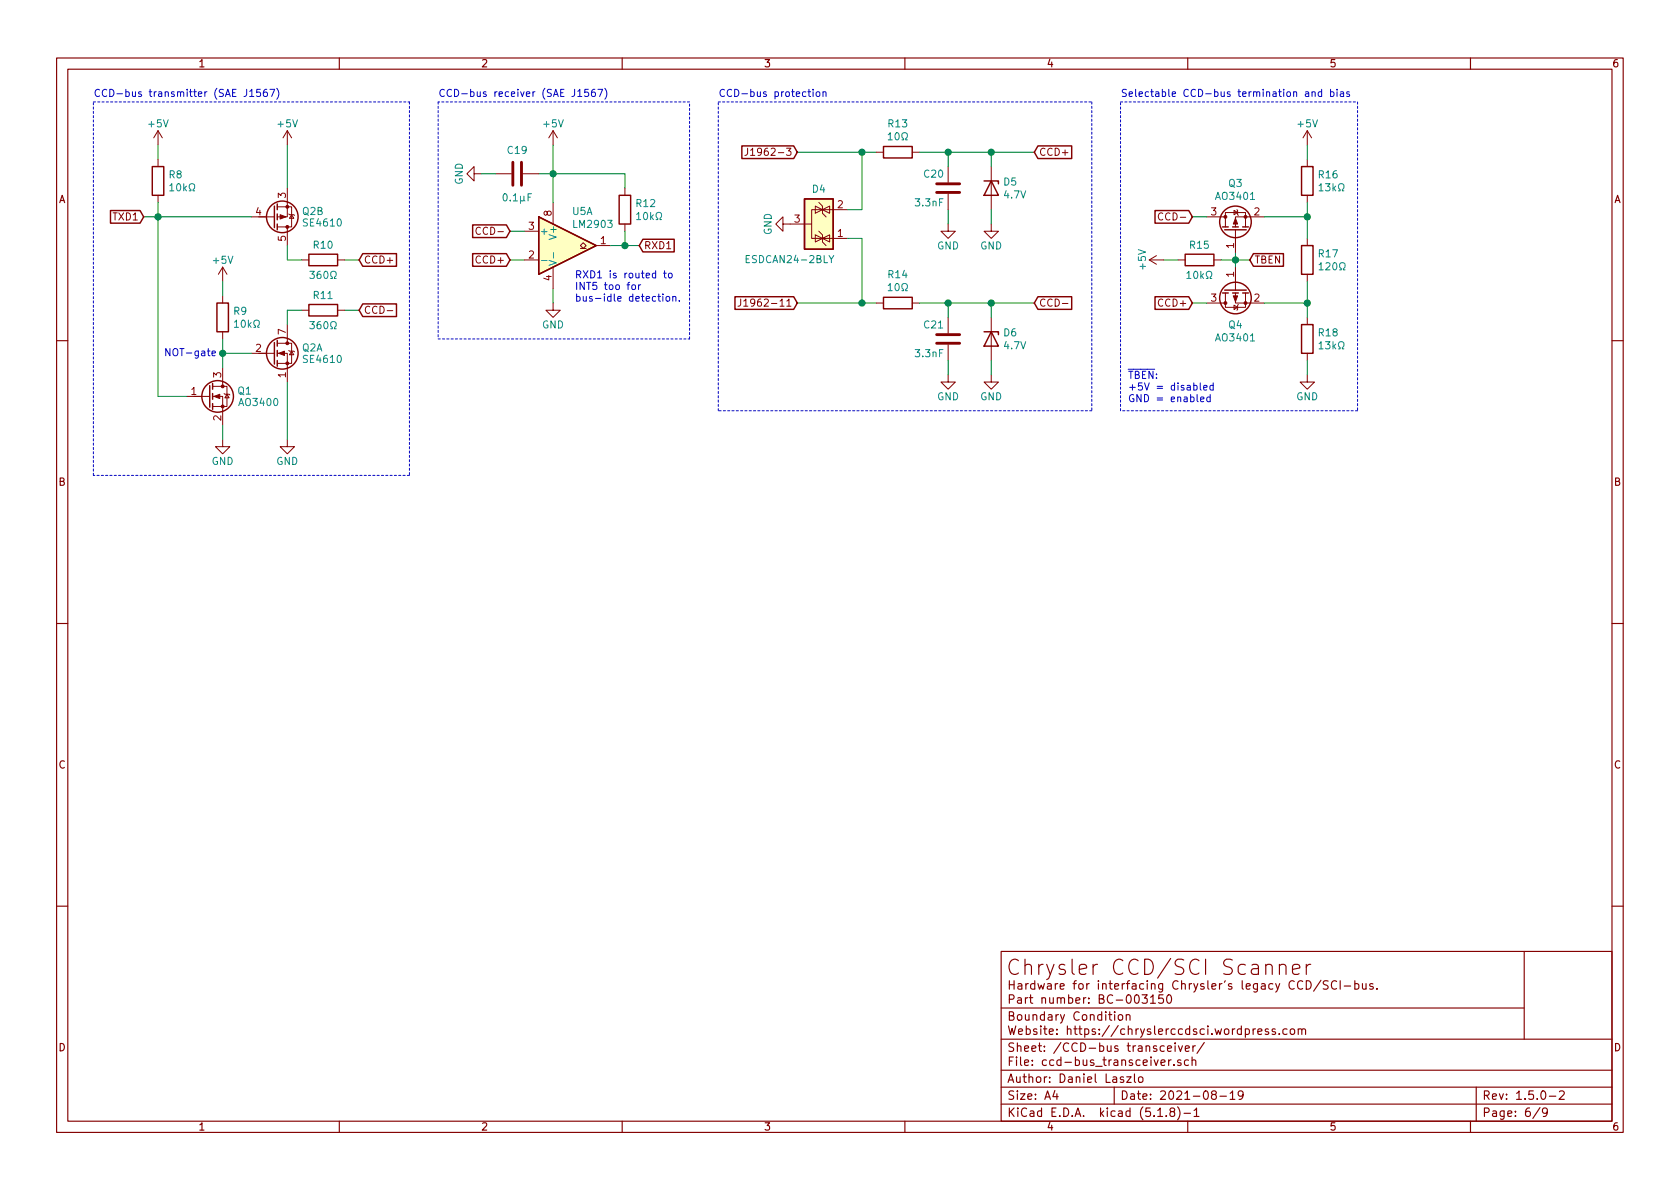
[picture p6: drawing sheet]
<svg xmlns="http://www.w3.org/2000/svg" width="297mm" height="210mm" viewBox="0 0 297 210" stroke-linecap="round" stroke-linejoin="round" font-family="sans-serif">
<g fill="none" stroke="#840000" stroke-width=".2">
<path d="M10 10.3h277v189.9h-277zM12 12.2h273v186.1h-273zM60 10.3v1.9M110 10.3v1.9M160 10.3v1.9M210 10.3v1.9M260 10.3v1.9M10 60.2h2M285 60.2h2M10 110.3h2M285 110.3h2M10 160.2h2"/>
<path d="M177 168.2h108v30.1h-108zM177 178.3h92.5M197.1 178.9v.2M197.1 179.4v1M197.8 179.5l.2-.1 .4 .1v.8l-.2 .1-.4-.1zM199.1 179.5h.1a.37 .37 0 0 1 .6 .1v.8M199.1 179.4v1M201.9 175.9h.9l-.4 .6 .4 .1v.7l-.2 .1-.7-.1M203.4 176.3l.5-.4v1.5M203.4 177.4h.9M205.6 175.9h-.7v.7l.2-.1h.5l.1 .3-.1 .5-.2 .1-.5-.1M206.4 176.1l.2-.2a.81 .81 0 0 1 .6 .6 .81 .81 0 0 1-.3 .8l-.1 .1a.79 .79 0 0 1-.4-1.3z"/>
<path d="M223.8 170.8a.66 .66 0 0 1 1.1 .1v1.4M226.2 170.8a.69 .69 0 0 1 1.2 .1v1.4M226.2 170.5v1.8M228.5 171.4l1.3-.2-.1-.5-.8-.2-.2 .2-.2 .2v1l.2 .3 .2 .1 .8-.1M231 173.4a.76 .76 0 0 1 .8 .8 .76 .76 0 0 1-.8 .7zM231 170.5v1.8M231.7 170.5a.69 .69 0 0 0-.7 .5M233.6 173.3l-1.3 2M234.8 173.5l-.5-.1-.3 .3v.3l.7 .4v.4a.62 .62 0 0 1-.7 0M236.3 173.6a.59 .59 0 0 0-.7 0 .59 .59 0 0 0-.2 .7 .56 .56 0 0 0 .3 .6 .56 .56 0 0 0 .6-.1M237 173.4v1.5M237.7 174.4h1.1"/>
<path d="M239.5 174l.5-.1 .3 .3-.1 .6-.2 .1-.5-.1M239.5 173.4v1.5M240.9 173.9l.1 .9 .3 .1 .2-.1M241.5 173.9v1M242.7 174a.37 .37 0 0 0-.5 .1v.3l.5 .1 .1 .1-.2 .3-.4-.1M243.5 174.8v.1M269.5 168.2v15.6M285 160.2h2M60 198.3v1.9M110 198.3v1.9M160 198.3v1.9M177 195.2h108"/>
<path d="M177 192.2h108M177 189.2h108M177 183.8h108M186.5 192.8l-.3 1.1h.9M186.9 193.4v1M197 192.2v3M198.7 190.5a.37 .37 0 0 0-.6 .1v.2l.6 .2v.1l-.2 .3-.4-.1M199.2 190.4h.8l-.8 1h.8M200.6 189.9v1.3l.2 .2M201.3 190.5l.3-.1 .4 .1v.8l-.2 .1-.5-.1zM204.7 196.4l.4-.5v1.5M204.7 197.4h.9"/>
<path d="M205.3 187.9l.7-.1-.1-.3-.4-.1-.2 .2 .1 .7h.5M206.2 197.3v.1M206.4 185.4l.7-.1v-.3l-.5-.1-.2 .2 .1 .7h.6M206.6 187.4v1M207.1 187.4l-.5 .3M207.1 196.6l-.2-.3 .1-.3a.48 .48 0 0 1 .6 .1v.4a.52 .52 0 0 0-.7 .2 .52 .52 0 0 0 .1 .7h.4l.2-.1 .1-.4-.3-.3M207.6 188.3v.1M207.8 184.4v.2M207.8 184.9v1M208.2 195.7a1.71 1.71 0 0 1 0 2.3M208.4 184.9l.3 1 .4-1M208.8 187.5a.37 .37 0 0 0-.6 .1l.1 .3 .5 .1v.1l-.2 .3-.4-.1"/>
<path d="M209.3 196.9h1.2M209.6 185.4l.7-.1-.1-.3-.4-.1-.2 .2v.7h.6M210 198.3v1.9M210.1 187.5l-.4-.1-.3 .3 .1 .6 .2 .1 .4-.1M210.8 187.5a.37 .37 0 0 1 .6 .1v.8M210.8 186.9v1.5M210.9 184.9v1M211.1 196.4l.5-.5v1.5M211.1 197.4h.9M211.4 184.9l-.5 .3M212.9 184.3l-1.3 2M214.5 193.5l-.3-.2 .1-.2a.48 .48 0 0 1 .6-.1l.2 .2-.2 .3-.5 .1a.48 .48 0 0 0-.1 .7l.2 .1 .5-.1 .1-.5-.3-.3"/>
<path d="M215.7 193.8h1.1M217.5 193.3l.4-.4v1.5M217.5 194.4h.8M219.8 193.5l-.3 .3h-.3l-.3-.3v-.3l.2-.2 .4-.1 .2 .2a1.13 1.13 0 0 1-.2 1.2l-.4 .1M221.6 181.9v1M222 181.9l-.4 .2v.1M222.4 182.4l.7-.1v-.3l-.5-.1-.2 .2 .1 .7h.6M224.3 182l-.4-.1-.2 .2 .1 .3 .5 .1v.3h-.6M225.5 182l-.4-.1-.2 .2 .1 .3 .5 .1v.3h-.6M226.2 182.8v.1M227.6 182l-.5-.1-.3 .3 .1 .6 .2 .1 .5-.1M228.2 182.1l.2-.2 .4 .2v.7l-.2 .1-.4-.1z"/>
<path d="M229.5 182.1l.3-.2 .3 .1 .1 .9M229.5 181.9v1M230.2 182.1a.36 .36 0 0 1 .3-.2 .36 .36 0 0 1 .3 .2v.8M260 198.3v1.9M261 192.2v6.1M272.3 195.9l-1.3 1.9M273.6 196.6l-.3 .3h-.3l-.3-.3v-.4l.2-.2 .4-.1 .2 .2a1.19 1.19 0 0 1-.2 1.3h-.4M273.9 193.8h1.2M275.7 193.1l.2-.2h.4l.3 .4-1 1.1h1"/>
</g>
<g fill="none" stroke="#840000" stroke-width=".18">
<path d="M27.9 23.1v2.5M27.9 28.2v1.3M27.9 34.5v1.3M27.9 23.1l-.7 1.3M27.9 23.1l.8 1.3M44.4 38.3h4.1M49 36.6h2.6v3.5h-2.6M50.8 33.3v5h-1.8M50.8 23.1v2.5M50.8 23.1l-.8 1.3M50.8 23.1l.8 1.3M51.1 37.8l.1 .2h.7l.2 .1"/>
<path d="M51.6 38l.3 .6h-.7zM83.8 30.7v-1.2l-1.3 1.2 1.3 1.3v-1.3h1.3M87.6 30.7h2.8M92.5 30.7h2.7M97.8 23.1v2.5M97.8 35.8v3.8M97.8 23.1l-.8 1.3M97.8 23.1l.8 1.3M110.5 33.3v1.2M110.5 39.6v1.3M132.2 26.2v.9l-.2 .3-.3 .1M132.7 26.6l.4-.4v1.3"/>
<path d="M132.7 27.5h.8M138.4 39.6v-1.3l-1.2 1.3 1.2 1.3v-1.3h5.1M144.1 36.4l1.3 .7-1.3 .6zM144.8 35.8l.6 .6v1.3l.6 .6M145.4 37.1h-1.9v5.1h1.9M145.4 37.1l1.3-.7v1.3zM145.4 37.1h4.5M154.9 26.9h1.3M161.3 26.9h1.3M167.6 39.6v1.3h1.3l-1.3 1.3-1.2-1.3h1.2M167.6 29.5v2.8M167.6 34.3v2.8"/>
<path d="M175.3 39.6v1.3h1.2l-1.2 1.3-1.3-1.3h1.3M175.3 29.5v7.6M205.6 37.8a.6 .6 0 0 0-.8 .4 .6 .6 0 0 0 .6 .7l.2-.1M213.4 38.3h3.3M218.2 37.2l.6 .4-.6 .4zM218.7 37.1l.1 .1v.8l.1 .1M223.5 38.3h-5.1v1.8M231.1 23.1v2.5M231.1 28.2v1.3M231.1 34.5v1.3M231.1 23.1l-.7 1.3M231.1 23.1l.8 1.3"/>
<path d="M39.4 47.2v2.6M39.4 52.3v1.3M39.4 58.7v1.2M39.4 47.2l-.8 1.3M39.4 47.2l.7 1.3M50.8 40.1v3.3M50.8 57.4v3.3M53.3 46h1.3M53.3 54.9h1.3M59.7 46h1.3M59.7 54.9h1.3M68.5 54.9h.9"/>
<path d="M84.9 40.3a.6 .6 0 0 0-.8 .4 .6 .6 0 0 0 .6 .7l.2-.1M92.7 46h2.5M92.7 40.9h2.5M97.8 53.6v1.3h1.3l-1.3 1.2-1.3-1.2h1.3M97.8 47.2v3.8M102.6 43.9h.5l-.5-.5 .5-.5 .5 .5-.5 .5h.5M105.4 43.4h2.5M131 52.9v.9a.39 .39 0 0 1-.5 .3M131.5 53.2l.4-.3v1.2M131.5 54.1h.7M144.1 41.5l1.3 .7-1.3 .6zM144.8 40.9l.6 .6v1.3l.6 .6"/>
<path d="M145.4 42.2l1.3 .6v-1.3l-1.3 .7h.6M145.4 42.2h4.5M154.9 53.6h1.3M161.3 53.6h1.3M167.6 56.1v2.8M175.3 56.1v7.6M187.8 53.7h1M203.2 46h2.5M203.2 46l1.3 .7M204.5 45.2l-1.3 .8M208.3 46h1.2M213.4 53.6h3.3"/>
<path d="M214.6 46h1.3M216.7 40.1v-2.5h3.5v2.5M216.7 51.8v2.6h3.5v-2.6M218.2 54l.6 .4-.6 .3zM218.4 51.8v1.8h5.1M218.4 40.6v4.1M218.4 47.2v4.1M218.9 53.8l-.1 .2v.7l-.1 .2M231.1 42.2v1.2M231.1 48.5v1.3M231.1 56.1v1.3M33 70.1h4.1"/>
<path d="M37.6 70.1h1.8v5.1M37.6 68.3h2.5v3.6h-2.5M39.4 77.7v1.3h1.2l-1.2 1.3-1.3-1.3h1.3M39.4 65v3.3M39.6 69.6l.2 .1h.7l.1 .1M40.1 69.7l.4 .7h-.7zM44.4 62.5h4.1M49 62.5h1.8v5.1M49 60.7h2.6v3.6h-2.6M50.8 77.7v1.3h1.3l-1.3 1.3-1.3-1.3h1.3M51.1 62l.1 .1h.7l.2 .1M51.6 62.1l.3 .6h-.7z"/>
<path d="M167.6 66.3v1.3h1.3l-1.3 1.2-1.2-1.2h1.2M167.6 61v2.7M175.3 66.3v1.3h1.2l-1.2 1.2-1.3-1.2h1.3M231.1 66.3v1.3h1.3l-1.3 1.2-1.2-1.2h1.2M231.1 62.5v1.2"/>
</g>
<g fill="none" stroke="#840000" stroke-width=".25">
<path d="M19.5 37.2h5.3l.6 1.1-.6 1.2h-5.3zM26.9 29.5h2.1v5h-2.1zM48.5 36.4v3.9M49 36.1v1M49 37.8v1.1M49 39.6v1M83.6 39.8h5.9l.7 1.1-.7 1.1h-5.9zM95.2 38.3l10.2 5.1-10.2 5.1zM109.5 34.5h2v5.1h-2zM131.2 25.8h9.1l.7 1.1-.7 1.1h-9.1zM142.2 35.2h5.1v8.9h-5.1zM156.2 25.9h5.1v2h-5.1z"/>
<path d="M174 32h2.5v.5M175.3 32l1.2 2.5h-2.5zM183.5 25.8h6v2.2h-6l-.6-1.1zM204.2 37.2h6l.6 1.1-.6 1.2h-6zM230.1 29.5h2.1v5h-2.1zM38.4 53.6h2v5.1h-2zM54.6 53.8h5.1v2.1h-5.1zM54.6 45h5.1v2h-5.1zM64.1 53.7h6v2.3h-6l-.6-1.1zM64.1 44.9h6v2.2h-6l-.6-1.1zM83.6 44.9h5.9l.7 1.1-.7 1.1h-5.9zM113.7 42.3h5.5v2.2h-5.5l-.7-1.1z"/>
<path d="M129.9 52.5h10.4l.7 1.1-.7 1.1h-10.4zM156.2 52.6h5.1v2h-5.1zM174 58.7h2.5v.5M175.3 58.7l1.2 2.5h-2.5zM183.5 52.5h6v2.2h-6l-.6-1.1zM204.2 52.5h6l.6 1.1-.6 1.1h-6zM209.5 45h5.1v2h-5.1zM216.2 40.1h1M216.2 51.8h1M216.5 40.6h3.8M216.5 51.3h3.8M217.9 40.1h1"/>
<path d="M217.9 51.8h1M219.7 40.1h1M219.7 51.8h1M221.6 44.9h5.3v2.2h-5.3l-.6-1.1zM230.1 57.4h2.1v5.1h-2.1zM230.1 43.4h2.1v5.1h-2.1zM37.1 68.2v3.8M37.6 67.8v1M37.6 69.6v1M37.6 71.4v1M48.5 60.6v3.8M49 60.2v1"/>
<path d="M49 62v1M49 63.7v1.1"/>
<circle cx="49.9" cy="38.3" r="2.79"/>
<circle cx="218.4" cy="39.2" r="2.79"/>
<circle cx="218.4" cy="52.7" r="2.79"/>
<circle cx="38.5" cy="70.1" r="2.79"/>
<circle cx="49.9" cy="62.5" r="2.79"/>
</g>
<g fill="none" stroke="#008484" stroke-width=".18">
<path d="M30 32.8l.4-.3v1.3M30 33.8h.7M33.5 33.8h.3v-.3a.55 .55 0 0 1-.3-.8 .55 .55 0 0 1 .9 0v.1a.55 .55 0 0 1-.3 .7v.3h.3M89.1 34.3h.2a.69 .69 0 0 1 .4 .6 .69 .69 0 0 1-.4 .6 .83 .83 0 0 1-.2-1.2zM94 34.3h-.6v1.2M112.6 37.9l.3-.3v1.2M112.6 38.8h.7M116 38.8h.3v-.2a.55 .55 0 0 1-.2-.8 .55 .55 0 0 1 .8-.1l.1 .2a.55 .55 0 0 1-.3 .7v.2h.3M157 23.8l.4-.3v1.2M157 24.7h.8M158.4 23.6l.1-.1a.67 .67 0 0 1 .5 .6 .67 .67 0 0 1-.5 .6l-.3-.4zM159.5 24.7h.3v-.2a.54 .54 0 0 1-.3-.7 .54 .54 0 0 1 .7-.3 .59 .59 0 0 1-.1 1v.2h.3"/>
<path d="M233.2 32.8l.4-.3v1.3M233.2 33.8h.7M236.7 33.8h.3v-.3a.55 .55 0 0 1-.3-.8 .55 .55 0 0 1 .9 0v.1a.55 .55 0 0 1-.3 .7v.3h.3M41.5 57l.3-.4v1.3M41.5 57.9h.7M44.9 57.9h.3v-.2a.55 .55 0 0 1-.3-.9 .55 .55 0 0 1 .9 0v.2a.55 .55 0 0 1-.2 .7v.2h.2M54.8 56.9h.8l-.5 .4 .4 .2 .1 .4-.3 .2-.5-.1M54.8 48h.8l-.5 .5 .4 .1 .1 .4-.3 .2-.5-.1M58.5 58.1h.3v-.2a.54 .54 0 0 1-.3-.7 .54 .54 0 0 1 .8-.3 .59 .59 0 0 1-.2 1v.2h.3M58.5 49.2h.3v-.2a.54 .54 0 0 1-.3-.7 .54 .54 0 0 1 .8-.2 .59 .59 0 0 1-.2 .9v.2h.3M95.7 46h1M97.1 46l1.2 .5-1.2 .4"/>
<path d="M97.9 44.7v.9M146.6 45.2l.4 .6 .4-.6M157 50.5l.4-.4v1.3M157 51.4h.8M158.4 50.3l.1-.2a.67 .67 0 0 1 .5 .7 .67 .67 0 0 1-.5 .6l-.3-.5zM159.5 51.4h.3v-.2a.54 .54 0 0 1-.3-.8 .54 .54 0 0 1 .7-.2 .59 .59 0 0 1-.1 1v.2h.3M209.9 48.3l.3-.3v1.2M209.9 49.2h.7M213.3 49.2h.3v-.2a.55 .55 0 0 1-.3-.8 .55 .55 0 0 1 .9 0v.1a.55 .55 0 0 1-.2 .7v.2h.2M233.2 46.8l.4-.3v1.2M233.2 47.7h.8M236.9 47.7h.3v-.2a.54 .54 0 0 1-.3-.8 .54 .54 0 0 1 .7-.2 .59 .59 0 0 1-.1 1v.2h.3"/>
<path d="M233.2 60.8l.4-.4v1.3M233.2 61.7h.7M236.7 61.7h.3v-.2a.55 .55 0 0 1-.3-.9 .55 .55 0 0 1 .9 0v.2a.55 .55 0 0 1-.3 .7v.2h.3"/>
</g>
<g fill="#ffffc2" stroke="#ffffc2" stroke-width=".18">
<path d="M95.2 38.3l10.2 5.1-10.2 5.1z"/>
<path d="M142.2 35.2h5.1v8.9h-5.1z"/>
</g>
<path d="M90.7 28.7v4.1M92.2 28.7v4.1M165.6 34h4.1M165.6 32.5h4.1M165.6 59.2h4.1M165.6 60.7h4.1" fill="none" stroke="#840000" stroke-width=".51"/>
<g fill="#840000" stroke="#840000" stroke-width=".18">
<path d="M49.5 38l1 .3-1 .4z"/>
<path d="M37.8 70.1l1.1-.4v.8z"/>
<path d="M218.4 38.6l.4 1h-.7z"/>
<path d="M218.1 52.3h.7l-.4 1z"/>
<path d="M49.3 62.5l1-.4v.8z"/>
<circle cx="50.8" cy="36.6" r=".25"/>
<circle cx="50.8" cy="40.1" r=".25"/>
<circle cx="39.4" cy="71.9" r=".25"/>
<circle cx="39.4" cy="68.3" r=".25"/>
<circle cx="220.2" cy="38.3" r=".25"/>
<circle cx="216.7" cy="38.3" r=".25"/>
<circle cx="220.2" cy="53.6" r=".25"/>
<circle cx="216.7" cy="53.6" r=".25"/>
<circle cx="50.8" cy="64.3" r=".25"/>
<circle cx="50.8" cy="60.7" r=".25"/>
</g>
<g fill="none" stroke="#0000c2" stroke-width=".18" stroke-dasharray=".4 .4">
<path d="M16.5 18h55.9M72.4 18v66.1M77.5 18v41.9M121.9 18h-44.4M127 18h66M193 18v54.6M198.1 18h41.9M240 18v54.6M77.5 59.9h44.4M121.9 59.9v-41.9M127 72.6v-54.6M193 72.6h-66"/>
<path d="M198.1 72.6v-54.6M240 72.6h-41.9M16.5 84.1v-66.1M72.4 84.1h-55.9"/>
</g>
<g fill="none" stroke="#008400" stroke-width=".18">
<path d="M25.4 38.3h19M27.9 25.6v2.6M27.9 35.8v34.3h5.1M50.8 25.6v7.7M85.1 30.7h2.5M95.2 30.7h15.3v2.6M97.8 25.6v10.2M141 26.9h13.9M152.4 26.9v10.2h-2.5M162.6 26.9h20.3M167.6 26.9v2.6M167.6 37.1v2.5"/>
<path d="M175.3 26.9v2.6M175.3 37.1v2.5M210.8 38.3h2.6M223.5 38.3h7.6M231.1 25.6v2.6M231.1 35.8v6.4M39.4 49.8v2.5M39.4 59.9v5.1M50.8 43.4v2.6h2.5M53.3 54.9h-2.5v2.5M61 46h2.5M61 54.9h2.5"/>
<path d="M90.2 46h2.5M90.2 40.9h2.5M97.8 51v2.6M107.9 43.4h5.1M110.5 40.9v2.5M141 53.6h13.9M149.9 42.2h2.5v11.4M162.6 53.6h20.3M167.6 53.6v2.5M175.3 53.6v2.5M205.7 46h2.6M210.8 53.6h2.6"/>
<path d="M215.9 46h5.1M218.4 44.7v2.5M223.5 53.6h7.6M231.1 49.8v6.3M39.4 75.2v2.5M39.4 62.5h5M50.8 67.6v10.1M167.6 63.7v2.6M175.3 63.7v2.6M231.1 63.7v2.6"/>
</g>
<g fill="none" stroke="#0000c2" stroke-width=".18">
<path d="M44.1 16.1l.4-.3v1.3M44.1 17.1h.8M46 15.8h-.6v.6l.1-.1 .5 .1v.5l-.2 .2-.4-.2M47.2 15.8h-.3a.79 .79 0 0 0-.1 1.3l.4-.2v-.5l-.4-.1-.2 .2M47.7 15.8h.9l-.6 1.3M48.9 15.6a1.4 1.4 0 0 1 0 1.9M102.2 17.1h.7M104 15.8h-.6v.6l.4-.1 .3 .2v.3l-.3 .3-.4-.2M105.2 15.8l-.4 .1a.87 .87 0 0 0 0 1.2l.4-.2v-.5l-.4-.1-.2 .2M105.7 15.8h.9l-.6 1.3M106.9 15.6a1.47 1.47 0 0 1 0 1.9M142.8 16.2h.5"/>
<path d="M143 15.8v1.1l.3 .2M143.8 15.8v.1M143.8 16.2v.9M144.3 16.4l.3-.2 .3 .1 .1 .2-.1 .5-.3 .1-.3-.2zM145.5 16.4l.2-.2 .3 .1v.8M145.5 16.2v.9M230.8 16.3h.5l.1 .8M231.4 16.5l-.4 .1-.2 .2v.2h.6M232 16.4l.2-.2 .3 .1v.8M232 16.2v.9M233.7 16.3l-.4-.1-.2 .3 .1 .5h.5M233.7 15.8v1.3"/>
<path d="M235.3 16.3l.3-.1 .3 .3-.2 .5h-.4M235.3 15.8v1.3M236.4 15.8v.1M236.4 16.2v.9M237 16.3h.5l.1 .8M237.6 16.5l-.5 .1-.1 .2v.2h.6M238.6 16.3l-.3-.1-.2 .2 .1 .2 .4 .1v.3h-.5M111.8 50.5l.1-.1 .4 .1 .1 .5-.2 .1-.3 .1-.1-.1zM112.9 50.4v.8M113.3 50.4l-.4 .2M116.3 52.4h.5M116.5 52v1.1l.3 .2"/>
<path d="M117.2 52v.1M117.2 52.4v.9M117.3 48.3h.5M117.5 47.9v1.1l.3 .1M117.8 52.5l.2-.1 .4 .1v.5l-.1 .2-.3 .1-.2-.2zM118.3 48.4l.3-.1 .2 .2-.1 .6h-.3l-.2-.1zM118.9 52.5l.3-.1 .3 .1v.8M118.9 52.4v.9M120.1 53.1v.2M37.5 62.5l.6-.1-.1-.3h-.3l-.2 .1v.7h.5M212.2 67.7v1.1l.2 .2M212.3 70.6l.6-.1-.1-.2-.4-.1-.1 .2v.6h.5"/>
<path d="M212.8 68.5l.6-.1v-.2l-.4-.1-.2 .2 .1 .6h.5M214 70.3l-.4-.1-.2 .2 .1 .6h.5M214 69.8v1.2M214.5 68.2l-.4-.1-.2 .3 .1 .5h.5M214.5 67.7v1.3"/>
</g>
<g fill="#008400" stroke="#008400" stroke-width=".25">
<circle cx="97.8" cy="30.7" r=".51"/>
<circle cx="231.1" cy="38.3" r=".51"/>
<circle cx="231.1" cy="53.6" r=".51"/>
<circle cx="218.4" cy="46" r=".51"/>
<circle cx="167.6" cy="26.9" r=".51"/>
<circle cx="110.5" cy="43.4" r=".51"/>
<circle cx="175.3" cy="26.9" r=".51"/>
<circle cx="39.4" cy="62.5" r=".51"/>
<circle cx="167.6" cy="53.6" r=".51"/>
<circle cx="152.4" cy="53.6" r=".51"/>
<circle cx="175.3" cy="53.6" r=".51"/>
<circle cx="152.4" cy="26.9" r=".51"/>
<circle cx="27.9" cy="38.3" r=".51"/>
</g>
<text font-size="3.7" fill="#840000" x="177.8" y="172.5">Chrysler CCD/SCI Scanner</text>
<g font-size="2.1" fill="#840000">
<text x="178" y="177.5">Part number: BC-003150</text>
<text x="178" y="175">Hardware for interfacing Chrysler's legacy CCD/SCI-bus.</text>
<text x="178" y="186">Sheet: /CCD-bus transceiver/</text>
<text x="178" y="180.5">Boundary Condition</text>
<text x="178" y="183">Website: https://chryslerccdsci.wordpress.com</text>
<text x="178" y="188.5">File: ccd-bus_transceiver.sch</text>
<text x="178" y="191.5">Author: Daniel Laszlo</text>
<text x="178" y="197.5">KiCad E.D.A. kicad (5.1.8)-1</text>
<text x="178" y="194.5">Size: A4</text>
<text x="198" y="194.5">Date: 2021-08-19</text>
<text x="262" y="194.5">Rev: 1.5.0-2</text>
<text x="262" y="197.5">Page: 6/9</text>
</g>
<g font-size="1.8" fill="#840000">
<text x="35" y="11.9">1</text>
<text x="85" y="11.9">2</text>
<text x="135" y="11.9">3</text>
<text x="185" y="11.9">4</text>
<text x="235" y="11.9">5</text>
<text x="285" y="11.9">6</text>
<text x="133.7" y="27.6">J1962-3</text>
<text x="183.7" y="27.6">CCD+</text>
<text x="10.4" y="35.9">A</text>
<text x="50.5" y="35" transform="rotate(-90 50.5 35)">3</text>
<text x="285.4" y="35.9">A</text>
<text x="20.1" y="39">TXD1</text>
<text x="45.2" y="38.1">4</text>
<text x="85" y="41.5">CCD-</text>
<text x="93.5" y="40.6">3</text>
<text x="97.5" y="38.2" transform="rotate(-90 97.5 38.2)">8</text>
<text x="140.5" y="39.4">3</text>
<text x="148.1" y="41.9">1</text>
<text x="148.1" y="36.8">2</text>
<text x="205.6" y="39">CCD-</text>
<text x="214.1" y="38.1">3</text>
<text x="221.8" y="38.1">2</text>
<text x="50.5" y="42.6" transform="rotate(-90 50.5 42.6)">5</text>
<text x="64.3" y="46.6">CCD+</text>
<text x="84.5" y="46.6">CCD+</text>
<text x="93.5" y="45.7">2</text>
<text x="106.2" y="43.2">1</text>
<text x="113.8" y="44.1">RXD1</text>
<text x="218.2" y="43.9" transform="rotate(-90 218.2 43.9)">1</text>
<text x="221.8" y="46.6">TBEN</text>
<text x="97.5" y="49.6" transform="rotate(-90 97.5 49.6)">4</text>
<text x="214.1" y="53.3">3</text>
<text x="218.2" y="49" transform="rotate(-90 218.2 49)">1</text>
<text x="221.8" y="53.3">2</text>
<text x="50.5" y="59.2" transform="rotate(-90 50.5 59.2)">7</text>
<text x="64.3" y="55.5">CCD-</text>
<text x="132.7" y="54.2">J1962-11</text>
<text x="183.7" y="54.2">CCD-</text>
<text x="205.2" y="54.2">CCD+</text>
<text x="45.2" y="62.2">2</text>
<text x="33.8" y="69.8">1</text>
<text x="39.1" y="66.8" transform="rotate(-90 39.1 66.8)">3</text>
<text x="50.5" y="66.8" transform="rotate(-90 50.5 66.8)">1</text>
<text x="39.1" y="74.4" transform="rotate(-90 39.1 74.4)">2</text>
<text x="10.4" y="85.9">B</text>
<text x="285.4" y="85.9">B</text>
<text x="10.4" y="135.9">C</text>
<text x="285.4" y="135.9">C</text>
<text x="10.4" y="185.9">D</text>
<text x="285.4" y="185.9">D</text>
<text x="35" y="199.9">1</text>
<text x="85" y="199.9">2</text>
<text x="135" y="199.9">3</text>
<text x="185" y="199.9">4</text>
<text x="235" y="199.9">5</text>
<text x="285" y="199.9">6</text>
</g>
<g font-size="1.8" fill="#0000c2">
<text x="16.5" y="17.1">CCD-bus transmitter (SAE J1567)</text>
<text x="77.5" y="17.1">CCD-bus receiver (SAE J1567)</text>
<text x="127" y="17.1">CCD-bus protection</text>
<text x="198.1" y="17.1">Selectable CCD-bus termination and bias</text>
<text x="101.6" y="49.2">RXD1 is routed to</text>
<text x="101.6" y="51.3">INT5 too for</text>
<text x="101.6" y="53.3">bus-idle detection.</text>
<text x="29" y="63">NOT-gate</text>
<text x="199.4" y="67">TBEN:</text>
<text x="199.4" y="69.1">+5V = disabled</text>
<text x="199.4" y="71.1">GND = enabled</text>
</g>
<g font-size="1.8" fill="#008484">
<text x="26.3" y="22.5">+5V</text>
<text x="49.2" y="22.5">+5V</text>
<text x="96.2" y="22.5">+5V</text>
<text x="157.1" y="22.5">R13</text>
<text x="229.5" y="22.5">+5V</text>
<text x="89.8" y="27.2">C19</text>
<text x="29.9" y="31.5">R8</text>
<text x="30.8" y="33.8">10k</text>
<text x="81.8" y="32.7" transform="rotate(-90 81.8 32.7)">GND</text>
<text x="89.7" y="35.6">0.1F</text>
<text x="143.7" y="34.1">D4</text>
<text x="163.4" y="31.4">C20</text>
<text x="177.5" y="32.8">D5</text>
<text x="177.6" y="35.1">4.7V</text>
<text x="215.2" y="35.4">AO3401</text>
<text x="217.3" y="33.1">Q3</text>
<text x="233.2" y="31.5">R16</text>
<text x="234" y="33.8">13k</text>
<text x="53.5" y="38">Q2B</text>
<text x="53.8" y="40.1">SE4610</text>
<text x="95.4" y="41.5">+</text>
<text x="98.4" y="42" transform="rotate(-90 98.4 42)">V+</text>
<text x="101.2" y="38">U5A</text>
<text x="101.6" y="40.3">LM2903</text>
<text x="112.5" y="36.6">R12</text>
<text x="113.3" y="38.9">10k</text>
<text x="136.4" y="41.6" transform="rotate(-90 136.4 41.6)">GND</text>
<text x="162" y="36.5">3.3nF</text>
<text x="37.8" y="46.7">+5V</text>
<text x="55.5" y="44">R10</text>
<text x="132.3" y="46.5">ESDCAN24-2BLY</text>
<text x="165.7" y="44.1">GND</text>
<text x="173.3" y="44.1">GND</text>
<text x="202.6" y="47.6" transform="rotate(-90 202.6 47.6)">+5V</text>
<text x="210.4" y="44">R15</text>
<text x="233.2" y="45.5">R17</text>
<text x="234.1" y="47.8">120</text>
<text x="55.5" y="52.9">R11</text>
<text x="55.7" y="49.3">360</text>
<text x="157.1" y="49.2">R14</text>
<text x="210.6" y="49.3">10k</text>
<text x="41.4" y="55.7">R9</text>
<text x="42.2" y="58">10k</text>
<text x="55.7" y="58.2">360</text>
<text x="95.8" y="58.1">GND</text>
<text x="163.4" y="58.1">C21</text>
<text x="177.5" y="59.5">D6</text>
<text x="217.3" y="58.1">Q4</text>
<text x="233.2" y="59.5">R18</text>
<text x="53.4" y="62.1">Q2A</text>
<text x="53.8" y="64.2">SE4610</text>
<text x="162" y="63.2">3.3nF</text>
<text x="177.6" y="61.8">4.7V</text>
<text x="215.2" y="60.4">AO3401</text>
<text x="234" y="61.8">13k</text>
<text x="42.1" y="69.8">Q1</text>
<text x="42.5" y="71.8">AO3400</text>
<text x="165.7" y="70.8">GND</text>
<text x="173.3" y="70.8">GND</text>
<text x="229.2" y="70.8">GND</text>
<text x="37.4" y="82.2">GND</text>
<text x="48.8" y="82.2">GND</text>
</g>
</svg>
